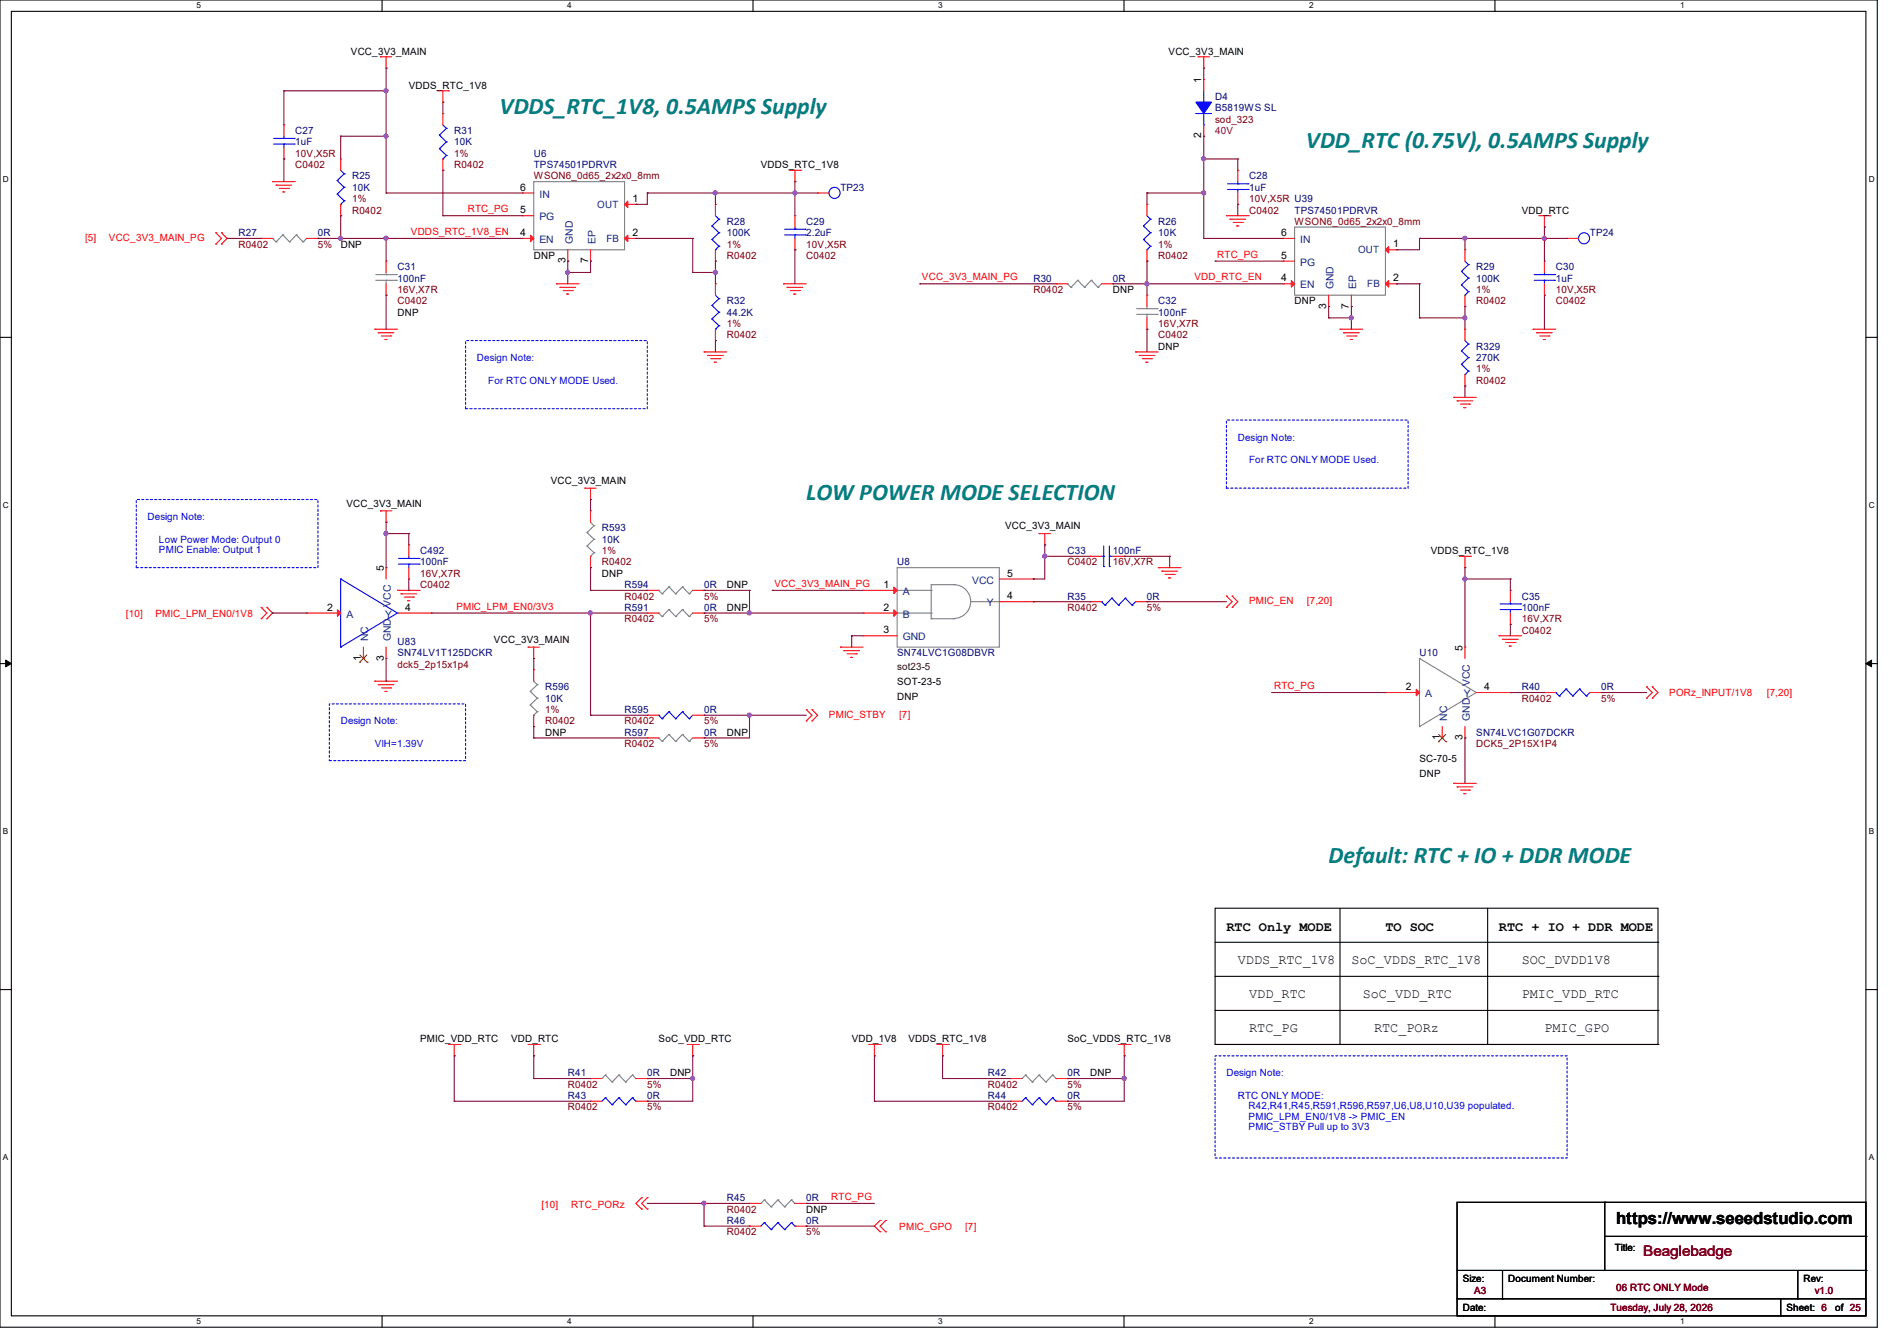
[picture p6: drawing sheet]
<svg xmlns="http://www.w3.org/2000/svg" width="297mm" height="210mm" viewBox="0 0 297 210" stroke-linecap="round" stroke-linejoin="round" font-family="sans-serif">
<path d="M0 0h293.9v207.9h-293.9zM1.8 1.8h290.3v204.3h-290.3z" fill="none" stroke="#000" stroke-width=".17"/>
<g fill="#fff">
<path d="M30.8 .2h.7v1.4h-.7z"/>
<path d="M30.8 206.2h.7v1.4h-.7z"/>
</g>
<path d="M59.8 0v1.8M59.8 206.1v1.8" fill="none" stroke="#000" stroke-width=".17"/>
<g fill="#fff">
<path d="M88.8 .2h.7v1.4h-.7z"/>
<path d="M88.8 206.2h.7v1.4h-.7z"/>
</g>
<path d="M117.9 0v1.8M117.9 206.1v1.8" fill="none" stroke="#000" stroke-width=".17"/>
<g fill="#fff">
<path d="M146.9 .2h.7v1.4h-.7z"/>
<path d="M146.9 206.2h.7v1.4h-.7z"/>
</g>
<path d="M176 0v1.8M176 206.1v1.8" fill="none" stroke="#000" stroke-width=".17"/>
<g fill="#fff">
<path d="M205 .2h.7v1.4h-.7z"/>
<path d="M205 206.2h.7v1.4h-.7z"/>
</g>
<path d="M234.1 0v1.8M234.1 206.1v1.8" fill="none" stroke="#000" stroke-width=".17"/>
<g fill="#fff">
<path d="M263.1 .2h.6v1.4h-.6z"/>
<path d="M263.1 206.2h.6v1.4h-.6z"/>
<path d="M.5 27.3h.9v1.4h-.9z"/>
<path d="M292.6 27.3h.9v1.4h-.9z"/>
<path d="M.5 78.4h.9v1.4h-.9z"/>
<path d="M292.6 78.4h.9v1.4h-.9z"/>
</g>
<path d="M0 52.8h1.8M292.1 52.8h1.8" fill="none" stroke="#000" stroke-width=".17"/>
<g fill="#fff">
<path d="M.5 129.5h.8v1.4h-.8z"/>
<path d="M292.6 129.5h.8v1.4h-.8z"/>
</g>
<path d="M0 103.9h1.8M292.1 103.9h1.8" fill="none" stroke="#000" stroke-width=".17"/>
<path d="M.9 103.4l.9 .5-.9 .5zM292.1 103.9l.9-.5v1z" fill="#000" stroke="#000" stroke-width=".16"/>
<g fill="#fff">
<path d="M.5 180.5h.8v1.4h-.8z"/>
<path d="M292.6 180.5h.8v1.4h-.8z"/>
</g>
<g fill="none" stroke="#000" stroke-width=".17">
<path d="M0 155h1.8M190.2 142.2h69.4v21.4h-69.4zM190.2 147.6h69.4M190.2 152.9h69.4M190.2 158.2h69.4M209.8 142.2v21.4M232.9 142.2v21.4M259.6 147.6h.1M259.6 152.9h.1M259.6 158.2h.1M292.1 155h1.8M190.2 163.6h69.4"/>
<path d="M209.8 163.6h.1M232.9 163.6h.1M259.6 163.6h.1M228.1 188.3h64v17.8h-64zM228.1 199h64M235.2 199v4.4M251.2 188.3h.1M251.2 188.3v10.7M251.2 193.6h40.9M281.5 199v4.4M292.1 199h.1M292.1 193.6h.1"/>
<path d="M228.1 203.4h.1M228.1 203.4h64M235.2 203.4h.1M278.8 206.1h.1M278.8 203.4v2.7M281.5 203.4h.1"/>
</g>
<path d="M72.9 53.3h28.4v10.7h-28.4zM21.3 78.2h28.5v10.7h-28.5zM192 65.8h28.5v10.7h-28.5zM51.6 110.2h21.3v8.9h-21.3zM190.2 165.4h55.2v16h-55.2z" fill="none" stroke="#00f" stroke-width=".17" stroke-dasharray=".3 .3"/>
<g fill="none" stroke="#f00" stroke-width=".17">
<path d="M44.5 19.6h.1M44.5 19.6v1.7M59.6 8.9h.1M59.6 8.9h1.7M60.5 10.7h.1M60.5 8.9v1.8M68.5 14.2h1.7M69.3 16h.1M69.3 17.8h.1M69.3 14.2v1.8M69.3 17.8v1.8M70.2 14.2h.1"/>
<path d="M187.6 8.9h.1M187.6 8.9h1.8M188.5 10.7h.1M188.5 12.4h.1M188.5 8.9v1.8M188.5 12.4v1.8M188.5 19.6v1.7M33.8 36.4h.1M33.8 38.2h.1M33.8 36.4l.9 .9-.9 .9M34.7 38.2h.1M34.7 36.4h.1"/>
<path d="M34.7 36.4l.9 .9-.9 .9M40.9 37.3h.1M40.9 37.3h1.8M42.7 28.4h.1M42.7 28.4h3.5M43.2 29h.1M43.2 29h2.5M43.7 29.5h1.5M44.3 30.1h.1M44.3 30.1h.3M44.5 24.9h.1M44.5 23.1v1.8"/>
<path d="M45.2 29.5h.1M48 37.3h1.8M49.8 37.3h.1M53.3 24.9h.1M53.3 33.8h.1M53.3 24.9v1.8M53.3 32v1.8M69.3 26.7h.1M69.3 24.9v1.8M81.8 30.2h.1M81.8 37.3h.1M81.8 33.8h.1"/>
<path d="M81.8 33.8h1.8M81.8 30.2h1.8M81.8 37.3h1.8M88.9 39.1v1.8M92.5 39.1v1.8M97.8 32h1.8M97.8 37.3h1.8M99.6 32h.1M99.6 37.3h.1M112 32h.1M112 32v1.8M112 39.1v1.8"/>
<path d="M123.6 26.7h1.7M124.5 28.4h.1M124.5 33.8h.1M124.5 39.1h.1M124.5 26.7v1.7M124.5 33.8v1.8M124.5 37.3v1.8M125.3 26.7h.1M128 30.2h.1M128 30.2h1.8M179.6 32h.1M179.6 32v1.8"/>
<path d="M179.6 39.1v1.8M188.5 21.3h.1M192 33.8h.1M192 33.8h3.6M192.6 34.3h.1M192.6 34.3h2.4M193.1 34.8h1.4M193.6 35.4h.1M193.6 35.4h.4M193.8 26.7h.1M193.8 32h.1M193.8 26.7v1.7"/>
<path d="M193.8 30.2v1.8M194.5 34.8h.1M200.9 37.3h.1M200.9 37.3h1.8M216.9 39.1h1.8M218.7 39.1h.1M229.4 39.1h.1M229.4 39.1v1.8M240.9 33.8h1.8M241.8 35.6h.1M241.8 33.8v1.8M242.7 33.8h.1"/>
<path d="M245.4 37.3h.1M245.4 37.3h1.7M58.7 51.6h.1M58.7 51.6h3.5M59.2 52.1h.1M59.2 52.1h2.5M59.7 52.6h1.5M60.3 53.2h.1M60.3 53.2h.3M60.5 40.9h.1M60.5 46.2h.1M60.5 40.9v1.8"/>
<path d="M60.5 44.4v1.8M61.2 52.6h.1M87.1 44.4h.1M87.1 44.4h3.6M87.7 45h.1M87.7 45h2.4M88.2 45.5h1.4M88.7 46.1h.1M88.7 46.1h.4M88.9 40.9h.1M89.6 45.5h.1M92.5 40.9h.1"/>
<path d="M110.2 55.1h.1M110.2 55.1h3.6M110.8 55.7h.1M110.8 55.7h2.4M111.3 56.2h1.4M111.8 56.7h.1M111.8 56.7h.4M112 40.9h.1M112 44.4h.1M112 53.3h.1M112 44.4v1.8M112 51.6v1.7"/>
<path d="M112.7 56.2h.1M122.7 44.4h.1M122.7 44.4h3.5M123.2 45h.1M123.2 45h2.5M123.7 45.5h1.5M124.3 46.1h.1M124.3 46.1h.3M125.2 45.5h.1M165.4 44.4h.1M165.4 44.4h1.7M172.5 44.4h1.7"/>
<path d="M174.2 44.4h.1M177.8 55.1h.1M177.8 55.1h3.6M178.4 55.7h.1M178.4 55.7h2.4M178.9 56.2h1.4M179.4 56.7h.1M179.4 56.7h.3M179.6 40.9h.1M179.6 46.2h.1M179.6 51.6h.1M179.6 46.2v1.8"/>
<path d="M179.6 49.8v1.8M180.3 56.2h.1M200.9 44.4h.1M200.9 40.9h.1M200.9 44.4h1.8M200.9 40.9h1.8M208 48h.1M208 46.2v1.8M209.8 51.6h.1M209.8 51.6h3.6M210.4 52.1h.1M210.4 52.1h2.4"/>
<path d="M210.9 52.6h1.4M211.4 53.2h.1M211.4 53.2h.4M211.6 48h.1M211.6 46.2v1.8M212.3 52.6h.1M216.9 44.4h1.8M218.7 44.4h.1M229.4 48h.1M229.4 51.6h.1M229.4 46.2v1.8M229.4 51.6v1.7"/>
<path d="M229.4 58.7v1.8M240 51.6h.1M240 51.6h3.6M240.6 52.1h.1M240.6 52.1h2.4M241.1 52.6h1.4M241.6 53.2h.1M241.6 53.2h.4M241.8 40.9h.1M241.8 46.2h.1M241.8 40.9v1.8M241.8 44.4v1.8"/>
<path d="M242.5 52.6h.1M91.6 76.5h.1M91.6 76.5h1.7M92.5 78.2h.1M92.5 76.5v1.7M227.6 62.2h.1M227.6 62.2h3.5M228.1 62.8h.1M228.1 62.8h2.5M228.6 63.3h1.5M229.2 63.8h.1M229.2 63.8h.3"/>
<path d="M229.4 60.5h.1M230.1 63.3h.1M40.9 96.9h.1M40.9 95.1h.1M40.9 95.1l.9 .9-.9 .9M41.8 95.1h.1M41.8 96.9h.1M41.8 95.1l.9 .9-.9 .9M48 96h.1M48 96h5.3M59.6 80h.1M59.6 80h1.7"/>
<path d="M60.5 81.8h.1M60.5 88.9h.1M60.5 80v1.8M60.5 88.9v1.8M62.2 92.5h.1M62.2 92.5h3.6M62.2 96h5.4M62.8 93h.1M62.8 93h2.4M63.3 93.5h1.4M63.8 94.1h.1M63.8 94.1h.4"/>
<path d="M64 85.3h.1M64 90.7h.1M64 85.3v1.8M64 88.9v1.8M64.7 93.5h.1M67.6 96h.1M92.5 80h.1M92.5 88.9h.1M92.5 80v1.8M92.5 87.1v1.8M101.3 92.5h.1M101.3 96h.1"/>
<path d="M101.3 92.5h1.8M101.3 96h1.8M108.5 92.5h1.7M108.5 96h1.7M110.2 92.5h.1M110.2 96h.1M135.1 92.5h.1M135.1 96h.1M135.1 99.6h.1M135.1 99.6h5.4M135.1 92.5h5.4M135.1 96h5.4"/>
<path d="M156.5 94.2h5.3M156.5 90.7h5.3M161.8 94.2h.1M161.8 90.7h.1M162.7 83.6h.1M162.7 83.6h1.8M163.6 85.3h.1M163.6 83.6v1.7M170.7 94.2h.1M170.7 87.1h.1M170.7 87.1h1.8M170.7 94.2h1.8"/>
<path d="M174.2 87.1h1.8M176 87.1h.1M177.8 94.2h1.8M179.6 94.2h.1M181.4 88.9h.1M181.4 88.9h3.5M181.9 89.5h.1M181.9 89.5h2.5M182.4 90h1.5M183 90.5h.1M183 90.5h.3M183.9 90h.1"/>
<path d="M192 95.1h.1M192 93.3h.1M192 93.3l.9 .9-.9 .9M192.9 95.1h.1M192.9 93.3h.1M192.9 93.3l.9 .9-.9 .9M228.5 87.1h1.8M229.4 88.9h.1M229.4 87.1v1.8M230.3 87.1h.1M234.7 99.6h.1M234.7 99.6h3.6"/>
<path d="M236.5 92.5h.1M236.5 97.8h.1M236.5 92.5v1.7M236.5 96v1.8M56.9 103.1h.1M56.9 101.3v1.8M58.7 106.7h.1M58.7 106.7h3.5M59.2 107.2h.1M59.2 107.2h2.5M59.7 107.7h1.5M60.3 108.3h.1"/>
<path d="M60.3 108.3h.3M60.5 103.1h.1M60.5 101.3v1.8M61.2 107.7h.1M82.7 101.3h.1M82.7 101.3h1.8M83.6 103.1h.1M83.6 104.9h.1M83.6 113.8h.1M83.6 101.3v1.8M83.6 104.9v1.8M83.6 112v1.8"/>
<path d="M101.3 115.6h.1M101.3 112h.1M101.3 115.6h1.8M101.3 112h1.8M108.5 115.6h1.7M108.5 112h1.7M110.2 115.6h.1M110.2 112h.1M126.2 112.9h.1M126.2 111.1h.1M126.2 111.1l.9 .9-.9 .9M127.1 112.9h.1"/>
<path d="M127.1 111.1h.1M127.1 111.1l.9 .9-.9 .9M131.6 101.3h.1M131.6 101.3h3.5M132.1 101.9h.1M132.1 101.9h2.5M132.6 102.4h1.5M133.2 103h.1M133.2 103h.3M134.1 102.4h.1M216.9 108.5h.1M216.9 108.5h5.4"/>
<path d="M225.8 115.6h.1M225.8 113.8v1.8M229.4 115.6h.1M229.4 101.3h.1M229.4 101.3v1.8M229.4 113.8v1.8M231.1 108.5h5.4M235.2 100.1h.1M235.2 100.1h2.5M235.8 100.6h1.4M236.3 101.2h.1M236.3 101.2h.3"/>
<path d="M236.5 108.5h.1M237.2 100.6h.1M241.8 108.5h.1M241.8 108.5h1.8M248.9 108.5h1.8M250.7 108.5h.1M257.8 107.6h.1M257.8 109.3h.1M257.8 107.6l.9 .9-.9 .8M258.7 107.6h.1M258.7 109.3h.1M258.7 107.6l.9 .9-.9 .8"/>
<path d="M227.6 122.7h.1M227.6 122.7h3.5M228.1 123.2h.1M228.1 123.2h2.5M228.6 123.7h1.5M229.2 124.3h.1M229.2 124.3h.3M230.1 123.7h.1M70.2 163.6h1.8M71.1 165.4h.1M71.1 163.6v1.8M72 163.6h.1"/>
<path d="M82.7 163.6h1.8M83.6 165.4h.1M83.6 163.6v1.8M84.5 163.6h.1M92.5 168.9h.1M92.5 172.5h.1M92.5 168.9h1.7M92.5 172.5h1.7M99.6 168.9h1.7M99.6 172.5h1.7M101.3 168.9h.1M101.3 172.5h.1"/>
<path d="M107.6 163.6h1.7M108.5 165.4h.1M108.5 163.6v1.8M109.3 163.6h.1M136 163.6h1.8M136.9 165.4h.1M136.9 163.6v1.8M137.8 163.6h.1M146.7 163.6h1.8M147.6 165.4h.1M147.6 163.6v1.8M148.5 163.6h.1"/>
<path d="M158.2 168.9h.1M158.2 172.5h.1M158.2 168.9h1.8M158.2 172.5h1.8M165.4 168.9h1.7M165.4 172.5h1.7M167.1 168.9h.1M167.1 172.5h.1M175.1 163.6h1.8M176 165.4h.1M176 163.6v1.8M176.9 163.6h.1"/>
<path d="M100.5 187.6h.1M100.5 189.4h.1M100.5 187.6l-.9 .9 .9 .9M101.3 187.6h.1M101.3 189.4h.1M101.3 187.6l-.8 .9 .8 .9M117.3 192h.1M117.3 188.5h.1M117.3 192h1.8M117.3 188.5h1.8M124.5 192h1.7M124.5 188.5h1.7"/>
<path d="M126.2 192h.1M126.2 188.5h.1M137.8 191.1h.1M137.8 192.9h.1M137.8 191.1l-.9 .9 .9 .9M138.7 192.9h.1M138.7 191.1h.1M138.7 191.1l-.9 .9 .9 .9"/>
</g>
<g fill="none" stroke="#7f7f7f" stroke-width=".17">
<path d="M42.7 37.3h.1M42.7 37.3l.5 .6M43.2 37.9h.1M44.3 36.8h.1M44.3 36.8l1 1.1M44.3 36.8l-1.1 1.1M45.3 37.9h.1M46.4 36.8h.1M46.4 36.8l1.1 1.1M46.4 36.8l-1.1 1.1M47.5 37.9h.1M48 37.3l-.5 .6"/>
<path d="M83.6 28.4h14.2v10.7h-14.2zM202.7 35.6h14.2v10.6h-14.2zM58.8 43h3.3M58.8 43.9h3.3M60.5 43.9h.1M60.5 43h.1M60.5 42.7v.3M60.5 43.9v.5M62.1 43h.1M62.1 43.9h.1M167.1 44.4h.1M167.1 44.4l.6 .6"/>
<path d="M167.7 45h.1M168.7 43.9h.1M168.7 43.9l1.1 1.1M168.7 43.9l-1 1.1M169.8 45h.1M170.9 43.9h.1M170.9 43.9l1 1.1M170.9 43.9l-1.1 1.1M171.9 45h.1M172.5 44.4l-.6 .6M178 48.3h3.2M178 49.2h3.2"/>
<path d="M179.6 49.2h.1M179.6 48.3h.1M179.6 48v.3M179.6 49.2v.6M181.2 48.3h.1M181.2 49.2h.1M91.9 83.4h.1M91.9 85.5h.1M91.9 83.4l1.1 1.1M91.9 85.5l1.1 1.1M92.5 87.1h.1M92.5 81.8l.5 .5"/>
<path d="M93 82.3h.1M93 84.5h.1M93 86.6h.1M93 82.3l-1.1 1.1M93 84.5l-1.1 1M93 86.6l-.5 .5M103.1 92.5h.1M103.1 96h.1M103.1 92.5l.6 .5M103.1 96l.6 .6M103.7 93h.1M103.7 96.6h.1"/>
<path d="M104.7 91.9h.1M104.7 95.5h.1M104.7 91.9l1.1 1.1M104.7 91.9l-1 1.1M104.7 95.5l1.1 1.1M104.7 95.5l-1 1.1M105.8 93h.1M105.8 96.6h.1M106.8 91.9h.1M106.8 95.5h.1M106.8 91.9l1.1 1.1M106.8 91.9l-1 1.1"/>
<path d="M106.8 95.5l1.1 1.1M106.8 95.5l-1 1.1M107.9 93h.1M107.9 96.6h.1M108.5 92.5l-.6 .5M108.5 96l-.6 .6M140.5 88.9h16v12.4h-16zM140.5 92.5h5.3M140.5 96h5.3M142.2 96h.1M145.8 96.9h.1M145.8 92.5h.1"/>
<path d="M145.8 96h.1M145.8 96.9h3.6M149.4 91.6h.1M149.4 96.9h.1M149.4 91.6a2.65 2.65 0 0 1 2.6 2.6 2.65 2.65 0 0 1-2.6 2.7M149.4 91.6h-3.6v5.3M152 94.2h4.5M156.5 94.2h.1M83 108.3h.1M83 110.4h.1M83 108.3l1.1 1M83 110.4l1.1 1.1"/>
<path d="M83.6 112h.1M83.6 106.7l.5 .5M84.1 107.2h.1M84.1 109.3h.1M84.1 111.5h.1M84.1 107.2l-1.1 1.1M84.1 109.3l-1.1 1.1M84.1 111.5l-.5 .5M103.1 115.6h.1M103.1 115.6l.6 .5M103.7 116.1h.1M104.7 115h.1"/>
<path d="M104.7 115l1.1 1.1M104.7 115l-1 1.1M105.8 116.1h.1M106.8 115h.1M106.8 115l1.1 1.1M106.8 115l-1 1.1M107.9 116.1h.1M108.5 115.6l-.6 .5M222.3 103.1h.1M222.3 113.8h.1M222.3 103.1l8.8 5.4M222.3 103.1v10.7"/>
<path d="M231.1 108.5h.1M231.1 108.5l-8.8 5.3M94.8 168.4h.1M94.8 168.4l-.6 .5M94.8 168.4l1 1.1M95.8 169.5h.1M96.9 168.4h.1M96.9 168.4l-1.1 1.1M96.9 168.4l1.1 1.1M98 169.5h.1M99 168.4h.1M99 168.4l-1 1.1"/>
<path d="M99 168.4l.6 .5M99.6 168.9h.1M160.6 168.4h.1M160.6 168.4l-.6 .5M160.6 168.4l1 1.1M161.6 169.5h.1M162.7 168.4h.1M162.7 168.4l-1.1 1.1M162.7 168.4l1 1.1M163.7 169.5h.1M164.8 168.4h.1M164.8 168.4l-1.1 1.1"/>
<path d="M164.8 168.4l.6 .5M165.4 168.9h.1M119.7 187.9h.1M119.7 187.9l-.6 .6M119.7 187.9l1 1.1M120.7 189h.1M121.8 187.9h.1M121.8 187.9l-1.1 1.1M121.8 187.9l1.1 1.1M122.9 189h.1M123.9 187.9h.1M123.9 187.9l-1 1.1"/>
<path d="M123.9 187.9l.6 .6M124.5 188.5h.1"/>
</g>
<g fill="none" stroke="#00f" stroke-width=".17">
<path d="M69.3 19.6l.6 .5M187.2 17.8h.1M187.2 17.8h2.5M188.5 16h.1M188.5 19.6h.1M188.5 14.2v1.8M188.5 17.8v1.8M42.8 21.7h3.3M42.8 22.6h3.3M44.5 22.6h.1M44.5 21.7h.1M44.5 21.3v.4"/>
<path d="M44.5 22.6v.5M46.1 21.7h.1M46.1 22.6h.1M52.8 28.3h.1M52.8 30.4h.1M52.8 28.3l1.1 1M52.8 30.4l1.1 1.1M53.3 32h.1M53.3 26.7l.6 .5M53.9 27.2h.1M53.9 29.3h.1M53.9 31.5h.1"/>
<path d="M53.9 27.2l-1.1 1.1M53.9 29.3l-1.1 1.1M53.9 31.5l-.6 .5M68.8 21.2h.1M68.8 23.3h.1M68.8 21.2l1.1 1M68.8 23.3l1.1 1M69.3 24.9h.1M69.9 20.1h.1M69.9 22.2h.1M69.9 24.3h.1M69.9 20.1l-1.1 1.1"/>
<path d="M69.9 22.2l-1.1 1.1M69.9 24.3l-.6 .6M111.5 35.4h.1M111.5 37.5h.1M111.5 35.4l1.1 1M111.5 37.5l1.1 1.1M112 39.1h.1M112 33.8l.6 .5M112.6 34.3h.1M112.6 36.4h.1M112.6 38.6h.1M112.6 34.3l-1.1 1.1"/>
<path d="M112.6 36.4l-1.1 1.1M112.6 38.6l-.6 .5M122.9 35.9h3.2M122.9 36.8h3.2M124.5 36.8h.1M124.5 35.9h.1M124.5 35.6v.3M124.5 36.8v.5M126.1 35.9h.1M126.1 36.8h.1M179 35.4h.1M179 37.5h.1"/>
<path d="M179 35.4l1.1 1M179 37.5l1.1 1.1M179.6 39.1h.1M179.6 33.8l.5 .5M180.1 34.3h.1M180.1 36.4h.1M180.1 38.6h.1M180.1 34.3l-1.1 1.1M180.1 36.4l-1.1 1.1M180.1 38.6l-.5 .5M192.2 28.8h3.2M192.2 29.7h3.2"/>
<path d="M193.8 29.7h.1M193.8 28.8h.1M193.8 28.4v.4M193.8 29.7v.5M195.4 28.8h.1M195.4 29.7h.1M111.5 47.8h.1M111.5 50h.1M111.5 47.8l1.1 1.1M111.5 50l1.1 1M112 51.6h.1M112 46.2l.6 .6"/>
<path d="M112.6 46.8h.1M112.6 48.9h.1M112.6 51h.1M112.6 46.8l-1.1 1M112.6 48.9l-1.1 1.1M112.6 51l-.6 .6M228.8 42.5h.1M228.8 44.6h.1M228.8 54.9h.1M228.8 57.1h.1M228.8 42.5l1.1 1.1M228.8 44.6l1.1 1.1"/>
<path d="M228.8 54.9l1.1 1.1M228.8 57.1l1.1 1M229.4 46.2h.1M229.4 58.7h.1M229.4 40.9l.5 .5M229.4 53.3l.5 .6M229.9 41.4h.1M229.9 43.6h.1M229.9 45.7h.1M229.9 53.9h.1M229.9 56h.1M229.9 58.1h.1"/>
<path d="M229.9 41.4l-1.1 1.1M229.9 43.6l-1.1 1M229.9 45.7l-.5 .5M229.9 53.9l-1.1 1M229.9 56l-1.1 1.1M229.9 58.1l-.5 .6M240.2 43h3.2M240.2 43.9h3.2M241.8 43.9h.1M241.8 43h.1M241.8 42.7v.3M241.8 43.9v.5"/>
<path d="M243.4 43h.1M243.4 43.9h.1M53.3 90.7h.1M53.3 90.7l8.9 5.3M53.3 90.7v10.6M62.2 96h.1M62.2 96l-8.9 5.3M62.4 87.5h3.2M62.4 88.3h3.2M64 88.3h.1M64 87.5h.1M64 87.1v.4"/>
<path d="M64 88.3v.6M65.6 87.5h.1M65.6 88.3h.1M172.5 94.2h.1M172.5 94.2l.5 .6M172.5 87.1h.3M172.8 88.7h.1M172.8 87.1h.1M172.8 85.5v3.2M173 94.8h.1M173.7 88.7h.1M173.7 87.1h.1"/>
<path d="M173.7 85.5v3.2M173.7 87.1h.5M174.1 93.7h.1M174.1 93.7l1 1.1M174.1 93.7l-1.1 1.1M175.1 94.8h.1M176.2 93.7h.1M176.2 93.7l1 1.1M176.2 93.7l-1.1 1.1M177.2 94.8h.1M177.8 94.2l-.6 .6M234.9 94.6h3.2"/>
<path d="M234.9 95.5h3.2M236.5 95.5h.1M236.5 94.6h.1M236.5 94.2v.4M236.5 95.5v.5M238.1 94.6h.1M238.1 95.5h.1M53.3 101.3h.1M103.1 112h.1M103.1 112l.6 .6M103.7 112.6h.1M104.7 111.5h.1"/>
<path d="M104.7 111.5l1.1 1.1M104.7 111.5l-1 1.1M105.8 112.6h.1M106.8 111.5h.1M106.8 111.5l1.1 1.1M106.8 111.5l-1 1.1M107.9 112.6h.1M108.5 112l-.6 .6M243.6 108.5h.1M243.6 108.5l.5 .5M244.1 109h.1M245.2 107.9h.1"/>
<path d="M245.2 107.9l1.1 1.1M245.2 107.9l-1.1 1.1M246.3 109h.1M247.3 107.9h.1M247.3 107.9l1.1 1.1M247.3 107.9l-1 1.1M248.4 109h.1M248.9 108.5l-.5 .5M94.8 171.9h.1M94.8 171.9l-.6 .6M94.8 171.9l1 1.1M95.8 173h.1"/>
<path d="M96.9 171.9h.1M96.9 171.9l-1.1 1.1M96.9 171.9l1.1 1.1M98 173h.1M99 171.9h.1M99 171.9l-1 1.1M99 171.9l.6 .6M99.6 172.5h.1M160.6 171.9h.1M160.6 171.9l-.6 .6M160.6 171.9l1 1.1M161.6 173h.1"/>
<path d="M162.7 171.9h.1M162.7 171.9l-1.1 1.1M162.7 171.9l1 1.1M163.7 173h.1M164.8 171.9h.1M164.8 171.9l-1.1 1.1M164.8 171.9l.6 .6M165.4 172.5h.1M119.7 191.5h.1M119.7 191.5l-.6 .5M119.7 191.5l1 1.1M120.7 192.6h.1"/>
<path d="M121.8 191.5h.1M121.8 191.5l-1.1 1.1M121.8 191.5l1.1 1.1M122.9 192.6h.1M123.9 191.5h.1M123.9 191.5l-1 1.1M123.9 191.5l.6 .5M124.5 192h.1"/>
<circle cx="130.7" cy="30.2" r=".87"/>
<circle cx="248" cy="37.3" r=".87"/>
</g>
<g fill="#f00" stroke="#f00" stroke-width=".17">
<path d="M97.8 32l.5-.5v1z"/>
<path d="M83.1 36.8l.5 .5-.5 .5z"/>
<path d="M98.3 36.8v1l-.5-.5z"/>
<path d="M140 91.9l.5 .6-.5 .5z"/>
<path d="M140 95.5l.5 .5-.5 .5z"/>
<path d="M221.7 108l.6 .5-.6 .5z"/>
<path d="M216.9 39.1l.5-.5v1z"/>
<path d="M202.2 43.9l.5 .5-.5 .6z"/>
<path d="M216.9 44.4l.5-.5v1.1z"/>
<path d="M52.8 95.5l.5 .5-.5 .5z"/>
</g>
<path d="M187.2 16h2.5l-1.2 1.8z" fill-rule="evenodd" fill="#00f" stroke="#00f" stroke-width=".17"/>
<path d="M56.3 103.7h.1M56.3 102.6l1.2 1.1M57.4 102.6l-1.1 1.1M57.5 103.7h.1M225.2 116.2h.1M225.3 115l1.1 1.2M226.4 115l-1.2 1.2M226.4 116.2h.1" fill="none" stroke="#7f3f00" stroke-width=".16"/>
<g fill="none" stroke="#7f003f" stroke-width=".17">
<path d="M44.5 14.2h.1M44.5 14.2h16M44.5 14.2v5.4M60.5 10.7h.1M60.5 14.2h.1M60.5 10.7v19.5M69.3 16h.1M69.3 16v1.8M188.5 10.7h.1M188.5 10.7v1.7M35.6 37.3h.1M35.6 37.3h5.3"/>
<path d="M44.5 24.9h.1M44.5 24.9v3.5M49.8 37.3h.1M49.8 37.3h32M53.3 21.3h.1M53.3 33.8h.1M53.3 37.3h.1M53.3 21.3h7.2M53.3 21.3v3.6M53.3 33.8v3.5M60.5 21.3h.1M60.5 30.2h.1"/>
<path d="M60.5 37.3h.1M60.5 37.3v3.6M60.5 30.2h21.3M69.3 26.7h.1M69.3 33.8h.1M69.3 26.7v7.1M69.3 33.8h12.5M99.6 37.3h.1M99.6 32h.1M99.6 37.3h8.9M101.3 30.2h.1M101.3 30.2h26.7"/>
<path d="M101.3 30.2v1.8h-1.7M108.5 37.3h.1M108.5 37.3v5.4M112 30.2h.1M112 30.2v1.8M124.5 28.4h.1M124.5 30.2h.1M124.5 39.1h.1M124.5 28.4v5.4M124.5 39.1v5.3M179.6 30.2h.1M179.6 30.2h8.9"/>
<path d="M179.6 30.2v1.8M188.5 21.3h.1M188.5 30.2h.1M188.5 37.3h.1M188.5 24.9h.1M188.5 37.3h12.4M188.5 21.3v16M188.5 24.9h5.3M193.8 24.9h.1M193.8 32h.1M193.8 24.9v1.8M193.8 32v1.8"/>
<path d="M218.7 39.1h.1M222.3 37.3h.1M222.3 37.3h23.1M222.3 37.3v1.8h-3.6M229.4 37.3h.1M229.4 37.3v1.8M241.8 35.6h.1M241.8 37.3h.1M241.8 35.6v5.3M60.5 46.2h.1M60.5 46.2v5.4M88.9 40.9h.1"/>
<path d="M88.9 42.7h.1M88.9 40.9v3.5M92.5 40.9h.1M92.5 40.9v1.8h-3.6M108.5 42.7h.1M108.5 42.7h3.5M112 40.9h.1M112 42.7h.1M112 53.3h.1M112 40.9v3.5M112 53.3v1.8M144 44.4h.1"/>
<path d="M144 44.4h21.4M174.2 44.4h.1M174.2 44.4h26.7M179.6 40.9h.1M179.6 44.4h.1M179.6 51.6h.1M179.6 40.9v5.3M179.6 51.6v3.5M190.2 40.9h.1M190.2 40.9h10.7M208 48h.1M208 49.8h.1"/>
<path d="M208 49.8h3.6M208 48v1.8M211.6 48h.1M211.6 49.8h.1M211.6 48v3.6M218.7 44.4h.1M218.7 44.4h3.6M222.3 44.4h.1M222.3 49.8h.1M222.3 44.4v5.4M222.3 49.8h7.1M229.4 48h.1"/>
<path d="M229.4 49.8h.1M229.4 48v3.6M241.8 46.2h.1M241.8 46.2v5.4M92.5 78.2h.1M92.5 78.2v1.8M229.4 60.5h.1M229.4 60.5v1.7M42.7 96h.1M42.7 96h5.3M60.5 81.8h.1M60.5 83.6h.1"/>
<path d="M60.5 81.8v7.1M60.5 83.6h3.5M64 83.6h.1M64 92.5h.1M64 83.6v1.7M64 90.7v1.8M67.6 96h33.7M92.5 96h.1M92.5 88.9h.1M92.5 92.5h.1M92.5 88.9v3.6M92.5 96v16"/>
<path d="M92.5 92.5h8.8M110.2 96h.1M110.2 92.5h.1M110.2 92.5h7.1M110.2 96h24.9M117.3 96h.1M117.3 92.5h.1M117.3 92.5v3.5M120.9 92.5h.1M120.9 92.5h14.2M133.4 99.6h.1M133.4 99.6v1.7"/>
<path d="M133.4 99.6h1.7M161.8 94.2h.1M161.8 90.7h.1M161.8 94.2h8.9M163.6 85.3h.1M163.6 87.1h.1M163.6 85.3v5.4h-1.8M163.6 87.1h7.1M176 87.1h.1M176 87.1h7.1M179.6 94.2h.1M179.6 94.2h12.4"/>
<path d="M183.1 87.1h.1M183.1 87.1v1.8M229.4 90.7h.1M229.4 88.9h.1M229.4 88.9v12.4M229.4 90.7h7.1M236.5 97.8h.1M236.5 90.7h.1M236.5 90.7v1.8M236.5 97.8v1.8M60.5 106.7h.1M60.5 103.1v3.6"/>
<path d="M83.6 103.1h.1M83.6 113.8h.1M83.6 115.6h.1M83.6 103.1v1.8M83.6 113.8v1.8M83.6 115.6h17.7M92.5 112h.1M92.5 112h8.8M110.2 112h.1M110.2 115.6h.1M110.2 112h16M117.3 112h.1"/>
<path d="M117.3 112v3.6h-7.1M199.1 108.5h.1M199.1 108.5h17.8M229.4 115.6h.1M229.4 115.6v7.1M236.5 108.5h.1M236.5 108.5h5.3M250.7 108.5h.1M250.7 108.5h7.1M71.1 165.4h.1M71.1 172.5h.1M71.1 165.4v7.1"/>
<path d="M71.1 172.5h21.4M83.6 165.4h.1M83.6 168.9h.1M83.6 165.4v3.5M83.6 168.9h8.9M101.3 168.9h.1M101.3 172.5h.1M101.3 168.9h7.2M108.5 165.4h.1M108.5 168.9h.1M108.5 165.4v7.1h-7.2M136.9 165.4h.1"/>
<path d="M136.9 172.5h.1M136.9 172.5h21.3M136.9 165.4v7.1M147.6 165.4h.1M147.6 168.9h.1M147.6 168.9h10.6M147.6 165.4v3.5M167.1 168.9h.1M167.1 172.5h.1M167.1 168.9h8.9M176 165.4h.1M176 168.9h.1"/>
<path d="M176 165.4v7.1h-8.9M101.3 188.5h.1M101.3 188.5h16M110.2 192h.1M110.2 188.5h.1M110.2 192h7.1M110.2 188.5v3.5M126.2 188.5h.1M126.2 192h.1M126.2 188.5h10.7M126.2 192h10.7"/>
</g>
<g fill="#f0f" stroke="#f0f" stroke-width=".17">
<circle cx="108.4" cy="168.9" r=".32"/>
<circle cx="60.4" cy="14.2" r=".32"/>
<circle cx="60.4" cy="21.3" r=".32"/>
<circle cx="112" cy="30.2" r=".32"/>
<circle cx="124.4" cy="30.2" r=".32"/>
<circle cx="53.3" cy="37.3" r=".32"/>
<circle cx="60.4" cy="37.3" r=".32"/>
<circle cx="112" cy="42.7" r=".32"/>
<circle cx="88.9" cy="42.7" r=".32"/>
<circle cx="241.8" cy="37.3" r=".32"/>
<circle cx="229.3" cy="37.3" r=".32"/>
<circle cx="179.6" cy="44.4" r=".32"/>
<circle cx="229.3" cy="49.8" r=".32"/>
<circle cx="176" cy="168.9" r=".32"/>
<circle cx="110.2" cy="188.4" r=".32"/>
<circle cx="163.6" cy="87.1" r=".32"/>
<circle cx="229.3" cy="90.7" r=".32"/>
<circle cx="211.6" cy="49.8" r=".32"/>
<circle cx="117.3" cy="96" r=".32"/>
<circle cx="117.3" cy="112" r=".32"/>
<circle cx="92.4" cy="96" r=".32"/>
<circle cx="188.4" cy="30.2" r=".32"/>
<circle cx="188.4" cy="24.9" r=".32"/>
<circle cx="60.4" cy="83.5" r=".32"/>
</g>
<g font-size="3.7" fill="#007f7f">
<text x="78.2" y="17.8">VDDS_RTC_1V8, 0.5AMPS Supply</text>
<text x="204.5" y="23.1">VDD_RTC (0.75V), 0.5AMPS Supply</text>
<text x="126.2" y="78.2">LOW POWER MODE SELECTION</text>
<text x="208" y="135.1">Default: RTC + IO + DDR MODE</text>
</g>
<text font-size="2.6" x="253" y="191.8">https://www.seeedstudio.com</text>
<text font-size="2.3" fill="#7f0000" x="257.3" y="196.8">Beaglebadge</text>
<g font-size="2.1">
<text x="192" y="145.8">RTC Only MODE</text>
<text x="216.9" y="145.8">TO SOC</text>
<text x="234.7" y="145.8">RTC + IO + DDR MODE</text>
<text x="193.8" y="151">VDDS_RTC_1V8</text>
<text x="211.6" y="151">SoC_VDDS_RTC_1V8</text>
<text x="238.3" y="151">SOC_DVDD1V8</text>
<text x="195.6" y="161.7">RTC_PG</text>
<text x="195.6" y="156.3">VDD_RTC</text>
<text x="213.4" y="156.3">SoC_VDD_RTC</text>
<text x="215.1" y="161.7">RTC_PORz</text>
<text x="238.3" y="156.3">PMIC_VDD_RTC</text>
<text x="241.8" y="161.7">PMIC_GPO</text>
</g>
<g font-size="1.6">
<text x="54.9" y="8.6">VCC_3V3_MAIN</text>
<text x="183" y="8.6">VCC_3V3_MAIN</text>
<text x="64" y="13.9">VDDS_RTC_1V8</text>
<text x="188.1" y="13" transform="rotate(-90 188.1 13)">1</text>
<text x="188.1" y="21.7" transform="rotate(-90 188.1 21.7)">2</text>
<text x="81.4" y="29.8">6</text>
<text x="119.1" y="26.3">VDDS_RTC_1V8</text>
<text x="81.4" y="33.4">5</text>
<text x="99" y="31.6">1</text>
<text x="238.3" y="33.4">VDD_RTC</text>
<text x="53.3" y="38.8">DNP</text>
<text x="81.4" y="37">4</text>
<text x="83.6" y="40.6">DNP</text>
<text x="88.5" y="41.2" transform="rotate(-90 88.5 41.2)">3</text>
<text x="92.1" y="41.2" transform="rotate(-90 92.1 41.2)">7</text>
<text x="99" y="37">2</text>
<text x="200.6" y="37">6</text>
<text x="200.6" y="40.5">5</text>
<text x="218.1" y="38.7">1</text>
<text x="174.2" y="45.9">DNP</text>
<text x="200.6" y="44.1">4</text>
<text x="202.7" y="47.7">DNP</text>
<text x="218.1" y="44.1">2</text>
<text x="62.2" y="49.4">DNP</text>
<text x="207.6" y="48.3" transform="rotate(-90 207.6 48.3)">3</text>
<text x="211.2" y="48.3" transform="rotate(-90 211.2 48.3)">7</text>
<text x="181.4" y="54.8">DNP</text>
<text x="86.2" y="75.8">VCC_3V3_MAIN</text>
<text x="54.2" y="79.3">VCC_3V3_MAIN</text>
<text x="157.4" y="82.9">VCC_3V3_MAIN</text>
<text x="60.1" y="89.4" transform="rotate(-90 60.1 89.4)">5</text>
<text x="224" y="86.8">VDDS_RTC_1V8</text>
<text x="51.2" y="95.6">2</text>
<text x="63.5" y="95.6">4</text>
<text x="94.2" y="90.3">DNP</text>
<text x="113.8" y="92.1">DNP</text>
<text x="113.8" y="95.7">DNP</text>
<text x="138.3" y="92.1">1</text>
<text x="138.3" y="95.6">2</text>
<text x="157.7" y="93.9">4</text>
<text x="157.7" y="90.3">5</text>
<text x="77.3" y="100.7">VCC_3V3_MAIN</text>
<text x="138.3" y="99.2">3</text>
<text x="229" y="101.9" transform="rotate(-90 229 101.9)">5</text>
<text x="56.5" y="103.5" transform="rotate(-90 56.5 103.5)">1</text>
<text x="60.1" y="103.5" transform="rotate(-90 60.1 103.5)">3</text>
<text x="140.5" y="107.2">SOT-23-5</text>
<text x="140.5" y="109.6">DNP</text>
<text x="220.1" y="108.1">2</text>
<text x="232.4" y="108.1">4</text>
<text x="85.3" y="115.2">DNP</text>
<text x="113.8" y="115.2">DNP</text>
<text x="222.2" y="119.3">SC-70-5</text>
<text x="225.4" y="115.9" transform="rotate(-90 225.4 115.9)">1</text>
<text x="229" y="115.9" transform="rotate(-90 229 115.9)">3</text>
<text x="222.2" y="121.6">DNP</text>
<text x="65.8" y="163.2">PMIC_VDD_RTC</text>
<text x="80" y="163.2">VDD_RTC</text>
<text x="103.1" y="163.2">SoC_VDD_RTC</text>
<text x="133.3" y="163.2">VDD_1V8</text>
<text x="142.2" y="163.2">VDDS_RTC_1V8</text>
<text x="167.1" y="163.2">SoC_VDDS_RTC_1V8</text>
<text x="104.9" y="168.6">DNP</text>
<text x="170.7" y="168.6">DNP</text>
<text x="126.2" y="189.9">DNP</text>
<text x="252.8" y="196">Title:</text>
<text x="229" y="200.7">Size:</text>
<text x="236.1" y="200.7">Document Number:</text>
<text x="282.4" y="200.7">Rev:</text>
<text x="229" y="205.4">Date:</text>
<text x="279.7" y="205.4">Sheet: 6</text>
<text x="287.3" y="205.4">of 25</text>
</g>
<g font-size="1.6" fill="#00007f">
<text x="190.2" y="15.7">D4</text>
<text x="190.2" y="17.4">B5819WS SL</text>
<text x="46.2" y="21">C27</text>
<text x="46.2" y="22.8">1uF</text>
<text x="71.1" y="21">R31</text>
<text x="71.1" y="22.8">10K</text>
<text x="55.1" y="28.1">R25</text>
<text x="55.1" y="29.9">10K</text>
<text x="83.6" y="26.3">TPS74501PDRVR</text>
<text x="83.6" y="24.6">U6</text>
<text x="131.6" y="29.9">TP23</text>
<text x="195.6" y="28.1">C28</text>
<text x="195.6" y="29.9">1uF</text>
<text x="113.8" y="35.2">R28</text>
<text x="126.2" y="35.2">C29</text>
<text x="181.4" y="35.2">R26</text>
<text x="202.7" y="33.4">TPS74501PDRVR</text>
<text x="37.3" y="37">R27</text>
<text x="49.8" y="37">0R</text>
<text x="113.8" y="37">100K</text>
<text x="126.2" y="37">2.2uF</text>
<text x="181.4" y="37">10K</text>
<text x="248.9" y="37">TP24</text>
<text x="62.2" y="42.3">C31</text>
<text x="62.2" y="44.1">100nF</text>
<text x="113.8" y="47.7">R32</text>
<text x="161.8" y="44.1">R30</text>
<text x="174.2" y="44.1">0R</text>
<text x="181.4" y="47.7">C32</text>
<text x="231.1" y="42.3">R29</text>
<text x="231.1" y="44.1">100K</text>
<text x="243.6" y="42.3">C30</text>
<text x="243.6" y="44.1">1uF</text>
<text x="113.8" y="49.4">44.2K</text>
<text x="181.4" y="49.4">100nF</text>
<text x="231.1" y="54.8">R329</text>
<text x="231.1" y="56.6">270K</text>
<text x="94.2" y="83.2">R593</text>
<text x="65.8" y="86.8">C492</text>
<text x="65.8" y="88.6">100nF</text>
<text x="94.2" y="85">10K</text>
<text x="140.5" y="88.6">U8</text>
<text x="167.1" y="86.8">C33</text>
<text x="174.2" y="86.8">100nF</text>
<text x="97.8" y="92.1">R594</text>
<text x="97.8" y="95.7">R591</text>
<text x="110.2" y="92.1">0R</text>
<text x="110.2" y="95.7">0R</text>
<text x="167.1" y="93.9">R35</text>
<text x="179.6" y="93.9">0R</text>
<text x="238.3" y="93.9">C35</text>
<text x="238.3" y="95.7">100nF</text>
<text x="62.2" y="101">U83</text>
<text x="62.2" y="102.8">SN74LV1T125DCKR</text>
<text x="140.5" y="102.8">SN74LVC1G08DBVR</text>
<text x="222.2" y="102.8">U10</text>
<text x="85.3" y="108.1">R596</text>
<text x="85.3" y="109.9">10K</text>
<text x="97.8" y="111.7">R595</text>
<text x="110.2" y="111.7">0R</text>
<text x="238.3" y="108.1">R40</text>
<text x="250.7" y="108.1">0R</text>
<text x="97.8" y="115.2">R597</text>
<text x="110.2" y="115.2">0R</text>
<text x="231.1" y="115.2">SN74LVC1G07DCKR</text>
<text x="88.9" y="168.6">R41</text>
<text x="88.9" y="172.1">R43</text>
<text x="101.3" y="168.6">0R</text>
<text x="101.3" y="172.1">0R</text>
<text x="154.7" y="168.6">R42</text>
<text x="154.7" y="172.1">R44</text>
<text x="167.1" y="168.6">0R</text>
<text x="167.1" y="172.1">0R</text>
<text x="113.8" y="191.7">R46</text>
<text x="113.8" y="188.1">R45</text>
<text x="126.2" y="191.7">0R</text>
<text x="126.2" y="188.1">0R</text>
</g>
<g font-size="1.6" fill="#7f0000">
<text x="190.2" y="19.2">sod_323</text>
<text x="46.2" y="26.3">C0402</text>
<text x="46.2" y="24.6">10V,X5R</text>
<text x="71.1" y="24.6">1%</text>
<text x="71.1" y="26.3">R0402</text>
<text x="83.6" y="28.1">WSON6_0d65_2x2x0_8mm</text>
<text x="55.1" y="31.7">1%</text>
<text x="55.1" y="33.4">R0402</text>
<text x="195.6" y="33.4">C0402</text>
<text x="195.6" y="31.7">10V,X5R U39</text>
<text x="202.7" y="35.2">WSON6_0d65_2x2x0_8mm</text>
<text x="37.3" y="38.8">R0402</text>
<text x="49.8" y="38.8">5%</text>
<text x="113.8" y="38.8">1%</text>
<text x="113.8" y="40.6">R0402</text>
<text x="126.2" y="40.6">C0402</text>
<text x="126.2" y="38.8">10V,X5R</text>
<text x="181.4" y="38.8">1%</text>
<text x="181.4" y="40.6">R0402</text>
<text x="62.2" y="47.7">C0402</text>
<text x="62.2" y="45.9">16V,X7R</text>
<text x="161.8" y="45.9">R0402</text>
<text x="231.1" y="45.9">1%</text>
<text x="231.1" y="47.7">R0402</text>
<text x="243.6" y="47.7">C0402</text>
<text x="243.6" y="45.9">10V,X5R</text>
<text x="113.8" y="51.2">1%</text>
<text x="113.8" y="53">R0402</text>
<text x="181.4" y="53">C0402</text>
<text x="181.4" y="51.2">16V,X7R</text>
<text x="231.1" y="58.3">1%</text>
<text x="231.1" y="60.1">R0402</text>
<text x="94.2" y="86.8">1%</text>
<text x="94.2" y="88.6">R0402</text>
<text x="167.1" y="88.6">C0402</text>
<text x="174.2" y="88.6">16V,X7R</text>
<text x="65.8" y="92.1">C0402</text>
<text x="65.8" y="90.3">16V,X7R</text>
<text x="97.8" y="93.9">R0402</text>
<text x="110.2" y="93.9">5%</text>
<text x="167.1" y="95.7">R0402</text>
<text x="179.6" y="95.7">5%</text>
<text x="97.8" y="97.4">R0402</text>
<text x="110.2" y="97.4">5%</text>
<text x="238.3" y="99.2">C0402</text>
<text x="238.3" y="97.4">16V,X7R</text>
<text x="62.2" y="104.6">dck5_2p15x1p4</text>
<text x="85.3" y="111.7">1%</text>
<text x="85.3" y="113.5">R0402</text>
<text x="97.8" y="113.5">R0402</text>
<text x="110.2" y="113.5">5%</text>
<text x="238.3" y="109.9">R0402</text>
<text x="250.7" y="109.9">5%</text>
<text x="97.8" y="117">R0402</text>
<text x="110.2" y="117">5%</text>
<text x="231.1" y="117">DCK5_2P15X1P4</text>
<text x="88.9" y="173.9">R0402</text>
<text x="88.9" y="170.3">R0402</text>
<text x="101.3" y="173.9">5%</text>
<text x="101.3" y="170.3">5%</text>
<text x="154.7" y="173.9">R0402</text>
<text x="154.7" y="170.3">R0402</text>
<text x="167.1" y="173.9">5%</text>
<text x="167.1" y="170.3">5%</text>
<text x="113.8" y="189.9">R0402</text>
<text x="113.8" y="193.5">R0402</text>
<text x="126.2" y="193.5">5%</text>
<text x="230.8" y="202.7">A3</text>
<text x="253" y="202.2">06 RTC ONLY Mode</text>
<text x="284.1" y="202.7">v1.0</text>
<text x="252.1" y="205.4">Tuesday, July 28, 2026</text>
</g>
<text font-size="1.6" fill="#7f003f" x="190.2" y="21">40V</text>
<g font-size="1.6" fill="#f00">
<text x="73.2" y="33.2">RTC_PG</text>
<text x="13.3" y="37.7">[5]</text>
<text x="17.1" y="37.7">VCC_3V3_MAIN_PG</text>
<text x="64.3" y="36.8">VDDS_RTC_1V8_EN</text>
<text x="190.6" y="40.3">RTC_PG</text>
<text x="144.4" y="43.9">VCC_3V3_MAIN_PG</text>
<text x="187" y="43.9">VDD_RTC_EN</text>
<text x="71.5" y="95.5">PMIC_LPM_EN0/3V3</text>
<text x="121.2" y="91.9">VCC_3V3_MAIN_PG</text>
<text x="195.6" y="94.6">PMIC_EN</text>
<text x="204.6" y="94.6">[7,20]</text>
<text x="19.7" y="96.6">[10]</text>
<text x="24.3" y="96.6">PMIC_LPM_EN0/1V8</text>
<text x="199.5" y="107.9">RTC_PG</text>
<text x="129.8" y="112.4">PMIC_STBY</text>
<text x="140.8" y="112.4">[7]</text>
<text x="261.4" y="109">PORz_INPUT/1V8</text>
<text x="276.6" y="109">[7,20]</text>
<text x="84.8" y="189.2">[10]</text>
<text x="89.4" y="189.2">RTC_PORz</text>
<text x="130.1" y="187.9">RTC_PG</text>
<text x="140.8" y="192.6">PMIC_GPO</text>
<text x="151.1" y="192.6">[7]</text>
</g>
<g font-size="1.6" fill="#003f7f">
<text x="84.5" y="30.9">IN</text>
<text x="84.5" y="34.5">PG</text>
<text x="93.5" y="32.6">OUT</text>
<text x="84.5" y="38.1">EN</text>
<text x="89.7" y="38.2" transform="rotate(-90 89.7 38.2)">GND</text>
<text x="93.2" y="38.2" transform="rotate(-90 93.2 38.2)">EP</text>
<text x="95" y="37.9">FB</text>
<text x="203.6" y="38.1">IN</text>
<text x="203.6" y="41.6">PG</text>
<text x="212.6" y="39.7">OUT</text>
<text x="203.6" y="45.2">EN</text>
<text x="208.8" y="45.3" transform="rotate(-90 208.8 45.3)">GND</text>
<text x="212.3" y="45.3" transform="rotate(-90 212.3 45.3)">EP</text>
<text x="214.1" y="45">FB</text>
<text x="61.2" y="95" transform="rotate(-90 61.2 95)">VCC</text>
<text x="141.3" y="93.2">A</text>
<text x="152.2" y="91.4">VCC</text>
<text x="154.5" y="95">Y</text>
<text x="54.2" y="96.7">A</text>
<text x="57.7" y="100.5" transform="rotate(-90 57.7 100.5)">NC</text>
<text x="60.3" y="96.7">Y</text>
<text x="61.2" y="100.5" transform="rotate(-90 61.2 100.5)">GND</text>
<text x="141.3" y="96.7">B</text>
<text x="141.3" y="100.3">GND</text>
<text x="230.1" y="107.5" transform="rotate(-90 230.1 107.5)">VCC</text>
<text x="223.1" y="109.2">A</text>
<text x="226.6" y="112.9" transform="rotate(-90 226.6 112.9)">NC</text>
<text x="229.2" y="109.2">Y</text>
<text x="230.1" y="112.9" transform="rotate(-90 230.1 112.9)">GND</text>
</g>
<g font-size="1.6" fill="#00f">
<text x="74.7" y="56.6">Design Note:</text>
<text x="76.5" y="60.1">For RTC ONLY MODE Used.</text>
<text x="193.8" y="69">Design Note:</text>
<text x="195.6" y="72.6">For RTC ONLY MODE Used.</text>
<text x="23.1" y="81.4">Design Note:</text>
<text x="24.9" y="85">Low Power Mode: Output 0</text>
<text x="24.9" y="86.6">PMIC Enable: Output 1</text>
<text x="53.3" y="113.5">Design Note:</text>
<text x="58.7" y="117">VIH=1.39V</text>
<text x="192" y="168.6">Design Note:</text>
<text x="193.8" y="172.1">RTC ONLY MODE:</text>
<text x="195.5" y="173.7">R42,R41,R45,R591,R596,R597,U6,U8,U10,U39 populated.</text>
<text x="195.5" y="175.3">PMIC_LPM_EN0/1V8 -&gt; PMIC_EN</text>
<text x="195.5" y="176.9">PMIC_STBY Pull up to 3V3</text>
</g>
<text font-size="1.6" fill="#3f0000" x="140.5" y="104.9">sot23-5</text>
<g font-size="1.3">
<text x="30.8" y="1.3">5</text>
<text x="88.8" y="1.3">4</text>
<text x="146.9" y="1.3">3</text>
<text x="205" y="1.3">2</text>
<text x="263.1" y="1.3">1</text>
<text x=".5" y="28.4">D</text>
<text x="292.6" y="28.4">D</text>
<text x=".5" y="79.5">C</text>
<text x="292.6" y="79.5">C</text>
<text x=".5" y="130.6">B</text>
<text x="292.6" y="130.6">B</text>
<text x=".5" y="181.7">A</text>
<text x="292.6" y="181.7">A</text>
<text x="30.8" y="207.4">5</text>
<text x="88.8" y="207.4">4</text>
<text x="146.9" y="207.4">3</text>
<text x="205" y="207.4">2</text>
<text x="263.1" y="207.4">1</text>
</g>
</svg>
